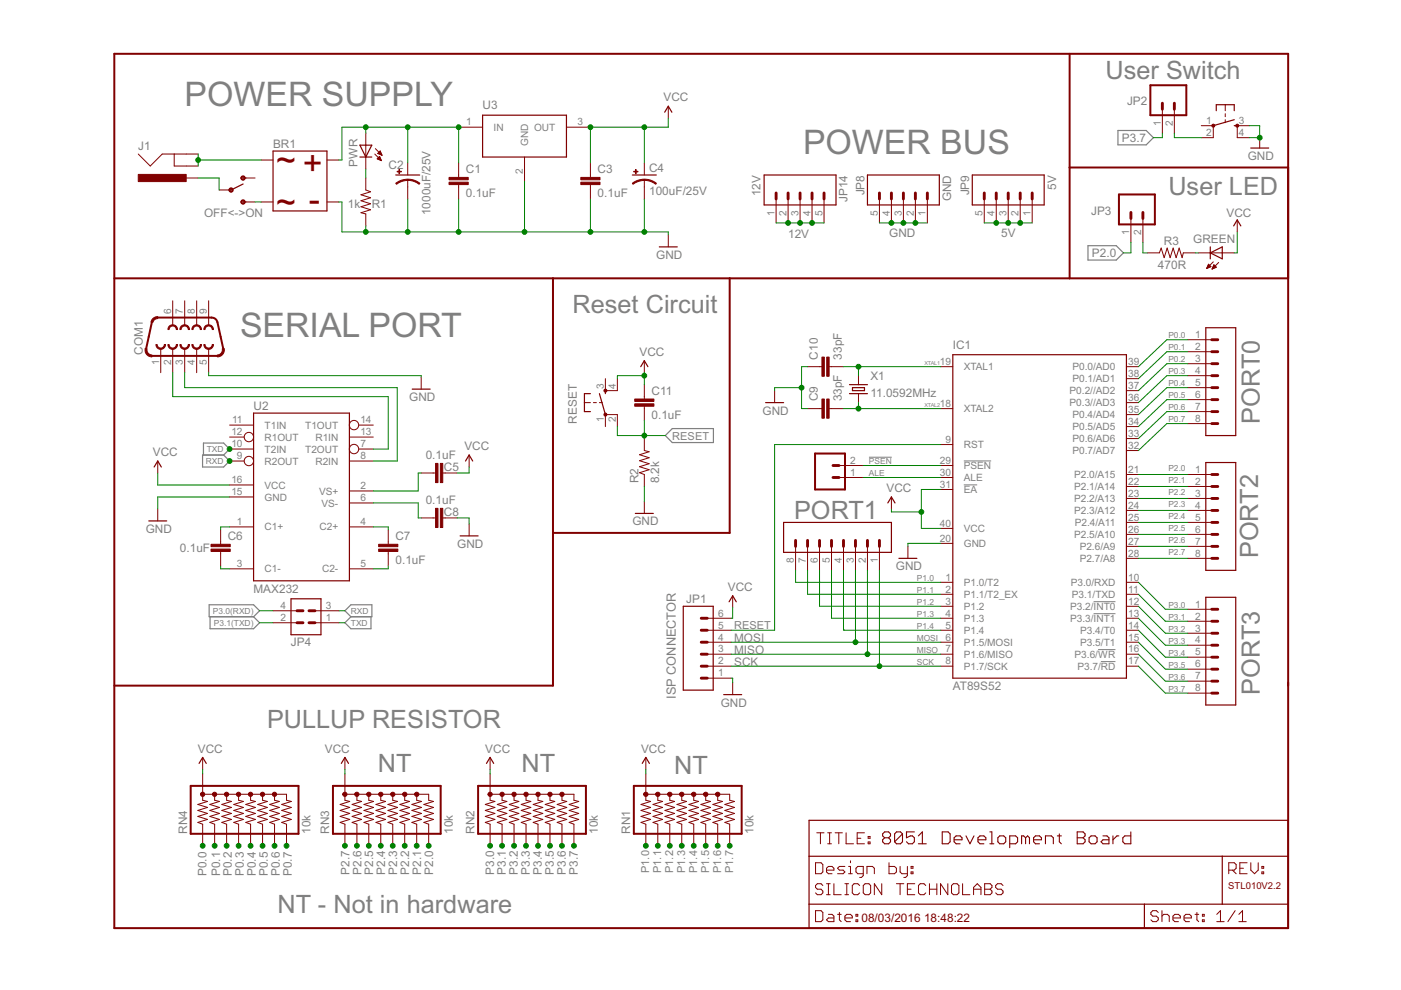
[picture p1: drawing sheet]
<svg xmlns="http://www.w3.org/2000/svg" width="297mm" height="210mm" viewBox="0 0 297 210" stroke-linecap="round" stroke-linejoin="round" font-family="sans-serif">
<path d="M184.2 96.9h4.9M204.3 97.7h5.8M204.3 102.8h2.9M231.9 130.1h4.6M231.9 127.6h4.6M232.8 137.7h3.7M233.4 140.3h3.1" fill="none" stroke="#808080" stroke-width=".21"/>
<path d="M237 27.7h6l1.5 1.5-1.5 1.5h-6zM230.7 52.1h6l1.5 1.5-1.5 1.5h-6zM42.9 96.5h4.5l1.3 1.2-1.3 1.3h-4.5zM43.1 96.5v-2.6h4.3l1.3 1.3-1.3 1.3M141.1 92.4l1.4-1.5h8.8v2.9h-8.8zM44.3 128.2h9.5l1.2 1.3-1.2 1.3h-9.5zM44.5 130.8v2.5h9.3l1.2-1.3-1.2-1.2M73.1 129.5l1.3-1.3h4.4v2.6h-4.4zM74.4 130.8l-1.3 1.2 1.3 1.3h4.3v-2.5" fill="none" stroke="#808080" stroke-width=".25"/>
<g fill="none" stroke="#800000" stroke-width=".42">
<path d="M24.2 11.4h248.9v185.4h-248.9zM226.8 11.4v47.6M243.9 18.1h7.6v6.3h-7.6zM226.8 35.5h46.3M24.2 59h248.9M117.2 59v86.4h-93M154.7 59v54h-37.5M237.2 41.2h7.7v6.4h-7.7zM32.2 68.3l-1.2 5.6M32.2 75.5h13.9M33.4 67.3h11.5l.5 .2 .5 .3 .2 .5 1.2 5.6M172.8 96.2h6.4v7.6h-6.4z"/>
<path d="M40.4 166.6h22.9v10.2h-22.9zM70.6 166.6h22.8v10.2h-22.8zM101.4 166.6h22.8v10.2h-22.8zM134.4 166.6h22.8v10.2h-22.8z"/>
</g>
<g fill="none" stroke="#800000" stroke-width=".21">
<path d="M29.3 32.7l2.6 2.5 2.5-2.5h7.6M36.9 32.7v2.5h5.1M39.5 37.7h2.5M51.5 37.7h2.6M55.4 33.9h2.5M69.3 33.9h2.6M77.6 28.2v7.6M77.6 37.7v2.6l1 .4-2.1 .6 2.1 .6-2.1 .7 2.1 .6-2.1 .6 2.1 .7-2.1 .6 1.1 .3v2.5M79.5 32.7l1.4 1.4M79.6 31.5l1.4 1.4M80 33.7l.5-.5 .4 .9zM80.1 33.6h.6"/>
<path d="M80.1 33.7h.6M80.1 32.5l.5-.5 .4 .9M80.1 32.5l.9 .4M80.1 32.5h.7M80.2 33.5h.4M80.2 32.4h.6M80.3 33.4h.3M80.3 32.6h.6M80.3 33.8h.5M80.4 32.3h.3M80.4 33.3h.1M80.5 32.2h.2"/>
<path d="M80.6 32h.1M80.6 32.8h.3M80.6 34h.2M80.9 32.9h.1M86.4 34.6v2.5M86.4 38.1v4.1M97.2 34.6v3M97.2 39.1v3.1M97.2 27h5.1M111.2 33.3v5.1M120.1 27h5.1M125.2 34.6v3"/>
<path d="M125.2 39.1v3.1M136.6 34.6v2.5M136.6 38.1v4.1M141.7 22.5v2.6M246.4 23.2v5M249 23.2v5M254.7 26.6h2.5v2.6h-2.5M259.8 22.2v1.3M259.8 24.1v.6M259.8 25.4v.6M264.9 26.6h-2.6v2.6h2.6M267.1 28.9v2.5"/>
<path d="M46.5 40.3h2.5M51.5 42.8h2.6M55.4 42.8h2.5M69.3 42.8h2.6M141.7 49.8v2.5M164.5 42.2v5.1M167.1 42.2v5.1M169.6 42.2v5.1M172.2 42.2v5.1M174.7 42.2v5.1M186.5 42.2v5.1M189 42.2v5.1"/>
<path d="M191.5 42.2v5.1M194.1 42.2v5.1M196.6 42.2v5.1M208.7 42.2v5.1M211.2 42.2v5.1M213.8 42.2v5.1M216.3 42.2v5.1M218.8 42.2v5.1M239.8 46.3v5.1M242.3 46.3v5.1M243.3 53.6h2.5l.4-1 .6 2 .7-2 .6 2 .6-2 .7 2 .6-2 .6 2 .3-1h2.5M254.1 53.6h7.6"/>
<path d="M255.9 56.9h.1M255.9 56.8h.3M256 56.6h.5M256 56.5h.7M256.1 56.4h.5M256.1 56.3h.4M256.2 56.2h.2M256.2 56l.5 .5M256.2 56l-.4 .9M256.2 56h.1M256.7 56.5l-.9 .4M257 57h.1"/>
<path d="M257.1 56.9h.3M257.1 56.8h.5M257.2 56.6h.7M257.2 56.5h.5M257.2 55.5l-1.4 1.4M257.3 56.4h.3M257.3 56.3h.2M257.4 56.2l.5 .5M257.4 56.2l-.4 .8M257.4 56.2h.1M257.9 56.7l-.9 .3M258.4 55.6l-1.4 1.4"/>
<path d="M262.3 46.6v2.6M34.1 73.9v5.1M36.6 63.8v5.1M36.6 73.9v5.1M39.2 63.8v5.1M39.2 73.9v5.1M41.7 63.8v5.1M41.7 73.9v5.1M44.2 63.8v5.1M44.2 73.9v5.1M89.3 80v2.5M136.6 76.5v2.5"/>
<path d="M171.2 77.7h3.1M175.8 77.7h3M182 79.7v1.9M199.5 77.7h2.5M238.8 77.7h2.6M251.8 72h5.1M251.8 74.6h5.1M251.8 77.1h5.1M251.8 79.7h5.1M33.4 97.7v2.6M48.7 90.1h5.1M48.7 92.7h3.1"/>
<path d="M48.7 95.2h5.1M48.7 97.7h3.1M74.1 92.7h5M74.1 97.7h5M76.1 90.1h3M76.1 95.2h3M99.5 96.5v2.5M123.9 85.4h1.3M125.8 85.4h.6M127.1 85.4h.6M128.4 80.3v2.5h2.5v-2.5M128.4 90.4v-2.5h2.5v2.5"/>
<path d="M136.6 81.6v3M136.6 86.1v3.1M136.6 93v2.5l1 .3-2 .6 2 .6-2 .7 2 .6-2 .7 2 .6-2 .6 1 .4v2.5M164.2 82.8v2.6M171.2 86.6h3.1M175.8 86.6h3M177.9 98.7h5.1M182 83.5v1.9M199.5 86.6h2.5M199.5 98.7h2.5M199.5 94.3h2.5M238.8 85.4h2.6"/>
<path d="M238.8 82.8h2.6M238.8 87.9h2.6M238.8 95.5h2.6M238.8 93h2.6M238.8 90.4h2.6M238.8 80.3h2.6M251.8 82.2h5.1M251.8 84.7h5.1M251.8 87.3h5.1M251.8 89.8h5.1M33.4 107.9v2.5M46.8 112.4v3"/>
<path d="M46.8 116.9v3.1M48.7 111.7h5.1M48.7 102.8h5.1M48.7 105.4h5.1M74.1 111.7h5M74.1 104.1h5M74.1 106.6h5M82.3 112.4v3M82.3 116.9v3.1M89.3 100.3h3.1M89.3 109.8h3.1M93.9 100.3h3"/>
<path d="M93.9 109.8h3M99.5 111.1v2.5M136.6 106.3v2.6M168.7 115.8v5.1M171.2 115.8v5.1M173.8 115.8v5.1M176.3 115.8v5.1M177.9 101.2h5.1M178.8 115.8v5.1M181.4 115.8v5.1M183.9 115.8v5.1M186.5 115.8v5.1"/>
<path d="M189 105.4v2.5M192.5 115.8v2.6M199.5 101.2h2.5M199.5 103.8h2.5M199.5 112h2.5M199.5 115.2h2.5M238.8 100.6h2.6M238.8 103.1h2.6M238.8 105.7h2.6M238.8 108.2h2.6M238.8 110.8h2.6M238.8 113.3h2.6"/>
<path d="M238.8 115.8h2.6M238.8 118.4h2.6M251.8 100.6h5.1M251.8 103.1h5.1M251.8 105.7h5.1M251.8 108.2h5.1M251.8 110.8h5.1M251.8 113.3h5.1M251.8 115.8h5.1M251.8 118.4h5.1M48.7 120.6h5.1M57.9 132h5.1"/>
<path d="M57.9 129.5h5.1M66.8 132h5.1M66.8 129.5h5.1M74.1 120.6h5M149.9 138.7h5.1M149.9 136.2h5.1M149.9 133.6h5.1M149.9 131.1h5.1M155.3 126.3v2.6M199.5 138.7h2.5M199.5 136.2h2.5M199.5 133.6h2.5"/>
<path d="M199.5 131.1h2.5M199.5 123.5h2.5M199.5 126h2.5M199.5 128.5h2.5M238.8 138.7h2.6M238.8 136.2h2.6M238.8 133.6h2.6M238.8 131.1h2.6M238.8 123.5h2.6M238.8 126h2.6M238.8 128.5h2.6M251.8 129.2h5.1"/>
<path d="M251.8 131.7h5.1M251.8 134.3h5.1M251.8 136.8h5.1M251.8 139.3h5.1M149.9 143.8h5.1M149.9 141.2h5.1M155.3 144.7v2.6M199.5 141.2h2.5M238.8 141.2h2.6M251.8 141.9h5.1M251.8 144.4h5.1M251.8 147h5.1"/>
<path d="M43 168.4h17.7v1.3l1.1 .2-2.1 .7 2.1 .6-2.1 .6 2.1 .7-2.1 .6 2.1 .6-2.1 .7 1 .4v4.5M43 164.1v5.6l1 .2-2 .7 2 .6-2 .6 2 .7-2 .6 2 .6-2 .7 1 .4v4.5M43 160.6v2.5M45.5 168.4v1.3l1 .2-2 .7 2 .6-2 .6 2 .7-2 .6 2 .6-2 .7 1 .4v4.5M48 168.4v1.3l1.1 .2-2.1 .7 2.1 .6-2.1 .6 2.1 .7-2.1 .6 2.1 .6-2.1 .7 1 .4v4.5M50.6 168.4v1.3l1 .2-2 .7 2 .6-2 .6 2 .7-2 .6 2 .6-2 .7 1 .4v4.5M53.1 168.4v1.3l1 .2-2 .7 2 .6-2 .6 2 .7-2 .6 2 .6-2 .7 1 .4v4.5M55.7 168.4v1.3l1 .2-2 .7 2 .6-2 .6 2 .7-2 .6 2 .6-2 .7 1 .4v4.5M58.2 168.4v1.3l1 .2-2 .7 2 .6-2 .6 2 .7-2 .6 2 .6-2 .7 1 .4v4.5M73.1 164.1v5.6l1 .2-2 .7 2 .6-2 .6 2 .7-2 .6 2 .6-2 .7 1 .4v4.5M73.1 168.4h17.8v1.3l1 .2-2 .7 2 .6-2 .6 2 .7-2 .6 2 .6-2 .7 1 .4v4.5M73.1 160.6v2.5"/>
<path d="M75.7 168.4v1.3l1 .2-2 .7 2 .6-2 .6 2 .7-2 .6 2 .6-2 .7 1 .4v4.5M78.2 168.4v1.3l1 .2-2 .7 2 .6-2 .6 2 .7-2 .6 2 .6-2 .7 1 .4v4.5M80.7 168.4v1.3l1 .2-2 .7 2 .6-2 .6 2 .7-2 .6 2 .6-2 .7 1 .4v4.5M83.3 168.4v1.3l1 .2-2 .7 2 .6-2 .6 2 .7-2 .6 2 .6-2 .7 1 .4v4.5M85.8 168.4v1.3l1 .2-2 .7 2 .6-2 .6 2 .7-2 .6 2 .6-2 .7 1 .4v4.5M88.3 168.4v1.3l1.1 .2-2.1 .7 2.1 .6-2.1 .6 2.1 .7-2.1 .6 2.1 .6-2.1 .7 1 .4v4.5M103.9 168.4h17.8v1.3l1 .2-2 .7 2 .6-2 .6 2 .7-2 .6 2 .6-2 .7 1 .4v4.5M103.9 164.1v5.6l1 .2-2 .7 2 .6-2 .6 2 .7-2 .6 2 .6-2 .7 1 .4v4.5M103.9 160.6v2.5M106.4 168.4v1.3l1.1 .2-2.1 .7 2.1 .6-2.1 .6 2.1 .7-2.1 .6 2.1 .6-2.1 .7 1 .4v4.5M109 168.4v1.3l1 .2-2 .7 2 .6-2 .6 2 .7-2 .6 2 .6-2 .7 1 .4v4.5M111.5 168.4v1.3l1 .2-2 .7 2 .6-2 .6 2 .7-2 .6 2 .6-2 .7 1 .4v4.5"/>
<path d="M114.1 168.4v1.3l1 .2-2 .7 2 .6-2 .6 2 .7-2 .6 2 .6-2 .7 1 .4v4.5M116.6 168.4v1.3l1 .2-2 .7 2 .6-2 .6 2 .7-2 .6 2 .6-2 .7 1 .4v4.5M119.1 168.4v1.3l1.1 .2-2.1 .7 2.1 .6-2.1 .6 2.1 .7-2.1 .6 2.1 .6-2.1 .7 1 .4v4.5M136.9 168.4h17.8v1.3l1 .2-2 .7 2 .6-2 .6 2 .7-2 .6 2 .6-2 .7 1 .4v4.5M136.9 164.1v5.6l1 .2-2 .7 2 .6-2 .6 2 .7-2 .6 2 .6-2 .7 1 .4v4.5M136.9 160.6v2.5M139.5 168.4v1.3l1 .2-2 .7 2 .6-2 .6 2 .7-2 .6 2 .6-2 .7 1 .4v4.5M142 168.4v1.3l1 .2-2 .7 2 .6-2 .6 2 .7-2 .6 2 .6-2 .7 1 .4v4.5M144.5 168.4v1.3l1.1 .2-2.1 .7 2.1 .6-2.1 .6 2.1 .7-2.1 .6 2.1 .6-2.1 .7 1 .4v4.5M147.1 168.4v1.3l1 .2-2 .7 2 .6-2 .6 2 .7-2 .6 2 .6-2 .7 1 .4v4.5M149.6 168.4v1.3l1 .2-2 .7 2 .6-2 .6 2 .7-2 .6 2 .6-2 .7 1 .4v4.5M152.2 168.4v1.3l1 .2-2 .7 2 .6-2 .6 2 .7-2 .6 2 .6-2 .7 1 .4v4.5"/>
<path d="M173.2 176.6h1.5M173.9 176.6v2.3M175.5 176.6h.8M175.5 178.9h.8M175.9 176.6v2.3M177.1 176.6h1.5M177.8 176.6v2.3M179.4 176.6v2.3h1.6M181.7 177.7h.8M183.3 176.6h-1.6v2.3h1.6M184.1 178.5h.4v.4h-.4zM184.1 177.4h.4v.3h-.4z"/>
<path d="M172.9 182.9h1.2l.4 .4v1.6l-.4 .4h-1.2zM172.9 193.1h1.2l.4 .4v1.5l-.4 .4h-1.2zM174.5 187.7l-.4-.3h-.8l-.4 .3v.5l.4 .3h.8l.4 .4v.4l-.4 .4h-.8l-.4-.4M175.2 184.5h1.6v-.4l-.4-.4h-.8l-.4 .4v.8l.4 .4h.8M175.2 187.4h.8M175.2 189.7h.8M175.6 193.9h.8l.4 .3v1.2h-1.2l-.4-.4 .4-.4h1.2M175.6 187.4v2.3M176.8 187.4v2.3h1.6M177.6 193.9h.8M178 193.5v1.5l.4 .4M179.1 194.6h1.6v-.4l-.4-.3h-.8l-.4 .3v.8l.4 .4h.8"/>
<path d="M179.1 183.7h-1.1l-.4 .4 .4 .4h.8l.3 .4-.3 .4h-1.2M179.1 187.4h.8M179.1 189.7h.8M179.5 187.4v2.3M179.9 185.3h.8M179.9 183.7h.4v1.6M180.3 182.5v.4M181.5 195h.4v.4h-.4zM181.5 193.9h.4v.3h-.4zM182.3 187.7l-.4-.3h-.8l-.4 .3v1.6l.4 .4h.8l.4-.4M183 185.3h-1.1l-.4-.4v-.8l.4-.4h1.1v2l-.4 .3h-.3M183 187.7l.4-.3h.8l.4 .3v1.6l-.4 .4h-.8l-.4-.4z"/>
<path d="M183.8 185.3v-1.6h1.2l.4 .4v1.2M186.9 187.4v2.3l-1.5-2.3v2.3M188.5 182.9v2.4h1.2l.4-.4v-.8l-.4-.4h-1.2M190.1 187.4h1.5M190.8 183.7v1.2l.4 .4h1.2M190.8 187.4v2.3M192.4 183.7v2l-.4 .3h-.4M192.4 188.5h.8M193.2 184.9h.4v.4h-.4zM193.2 183.7h.4v.4h-.4zM194 187.4h-1.6v2.3h1.6M196.3 187.7l-.4-.3h-.8l-.4 .3v1.6l.4 .4h.8l.4-.4"/>
<path d="M197.1 188.5h1.5M197.1 187.4v2.3M198.6 187.4v2.3M201 187.4v2.3l-1.6-2.3v2.3M201.7 187.7l.4-.3h.8l.4 .3v1.6l-.4 .4h-.8l-.4-.4zM204.1 187.4v2.3h1.5M206.4 188.5h1.6M206.4 189.7v-1.5l.8-.8 .8 .8v1.5M208.8 187.4h1.1l.4 .3v.5l-.4 .3 .4 .4v.4l-.4 .4h-1.1zM208.8 188.5h1.1M212.7 187.7l-.4-.3h-.8l-.4 .3v.5l.4 .3h.8l.4 .4v.4l-.4 .4h-.8l-.4-.4M245.6 193.5l-.4-.4h-.8l-.4 .4v.4l.4 .3h.8l.4 .4v.4l-.4 .4h-.8l-.4-.4"/>
<path d="M246.4 194.2l.3-.3h.8l.4 .3v1.2M246.4 193.1v2.3M248.7 194.6h1.6v-.4l-.4-.3h-.8l-.4 .3v.8l.4 .4h.8M251 194.6h1.6v-.4l-.4-.3h-.8l-.4 .3v.8l.4 .4h.8M253.4 193.9h.7M253.8 193.5v1.5l.3 .4M254.9 195h.4v.4h-.4zM254.9 193.9h.4v.3h-.4zM258 195.4h1.5M258 193.9l.8-.8v2.3M260.5 184.5h1.2l.4-.4v-.8l-.4-.4h-1.2v2.4M261.3 184.5l.8 .8"/>
<path d="M261.9 193.1l-1.6 2.3M262.7 195.4h1.5M262.7 193.9l.7-.8v2.3M262.9 184.1h.7M264.4 182.9h-1.5v2.4h1.5M265.2 182.9v1.6l.8 .8 .8-.8v-1.6M267.5 184.9h.4v.4h-.4zM267.5 183.7h.4v.4h-.4z"/>
<circle cx="52.8" cy="92.7" r=".99"/>
<circle cx="52.8" cy="97.7" r=".99"/>
<circle cx="75.1" cy="95.2" r=".99"/>
<circle cx="75.1" cy="90.1" r=".99"/>
</g>
<g fill="#800000" stroke="#800000" stroke-width=".21">
<path d="M29.3 37h10.2v1.5h-10.2z"/>
<path d="M84.2 36.3h.9v.1h-.9z"/>
<path d="M84.6 35.9h.1v.9h-.1z"/>
<path d="M95.2 38.6h4.1v.5h-4.1z"/>
<path d="M95.2 37.6h4.1v.5h-4.1z"/>
<path d="M123.1 38.6h4.1v.5h-4.1z"/>
<path d="M123.1 37.6h4.1v.5h-4.1z"/>
<path d="M134.4 36.3h.9v.1h-.9z"/>
<path d="M134.7 35.9h.2v.9h-.2z"/>
<path d="M93.4 98.3h.5v4h-.5z"/>
<path d="M92.4 98.3h.5v4h-.5z"/>
<path d="M44.7 116.4h4.1v.5h-4.1z"/>
<path d="M44.7 115.4h4.1v.5h-4.1z"/>
<path d="M80.3 116.4h4v.5h-4z"/>
<path d="M80.3 115.4h4v.5h-4z"/>
<path d="M93.4 107.8h.5v4h-.5z"/>
<path d="M92.4 107.8h.5v4h-.5z"/>
<path d="M175.3 84.6h.5v4.1h-.5z"/>
<path d="M174.3 84.6h.5v4.1h-.5z"/>
<path d="M175.3 75.7h.5v4.1h-.5z"/>
<path d="M174.3 75.7h.5v4.1h-.5z"/>
<path d="M134.6 85.6h4v.5h-4z"/>
<path d="M134.6 84.6h4v.5h-4z"/>
</g>
<g fill="none" stroke="#800000" stroke-width=".25">
<path d="M51.5 39l-2.5 1.3M57.9 32h11.4v12.7h-11.4zM76.3 33.3h2.5M76.3 30.8h2.5l-1.2 2.5zM83.9 37.1h5.1M102.3 24.4h17.8v8.9h-17.8zM134.1 37.1h5M140.9 23.8l.8-1.3 .8 1.3M162 37.1h15.2v6.4h-15.2zM183.9 37.1h15.3v6.4h-15.3zM206.1 37.1h15.3v6.4h-15.3zM257.9 23.5v-1.3h3.8v1.3"/>
<path d="M261.7 26.6h.6M261.7 25.4l-4.5 1.2M265.2 31.4h3.8M139.8 52.3h3.8M256.6 53.6l2.5-1.3v2.6zM256.6 52.3v2.6M261.6 47.9l.7-1.3 .8 1.3M135.8 77.7l.8-1.2 .8 1.2M202 75.2h36.8v68.6h-36.8zM255.7 69.5h6.3v22.9h-6.3zM32.7 99l.7-1.3 .8 1.3M53.8 87.6h20.3v35.5h-20.3z"/>
<path d="M87.4 82.5h3.8M98.7 97.7l.8-1.2 .7 1.2M125.2 83.5h-1.3v3.8h1.3M127.1 83.5l1.3 4.4M128.4 82.8v.7M162.3 85.4h3.8M180.1 81.6h3.8M180.1 83.5h3.8M180.7 82.2h2.6v.6h-2.6zM255.7 98.1h6.3v22.8h-6.3zM31.5 110.4h3.8M97.6 113.6h3.8"/>
<path d="M134.7 108.9h3.8M166.1 110.8h22.9v6.3h-22.9zM188.2 106.6l.8-1.2 .8 1.2M190.6 118.4h3.8M61.7 127h6.4v7.6h-6.4zM144.9 128.5h6.3v17.8h-6.3zM154.6 127.6l.7-1.3 .8 1.3M255.7 126.6h6.3v22.9h-6.3zM153.4 147.3h3.8M42.2 161.9l.8-1.3 .7 1.3M72.4 161.9l.7-1.3 .8 1.3M103.1 161.9l.8-1.3 .8 1.3"/>
<path d="M136.2 161.9l.7-1.3 .8 1.3M171.5 173.9h101.6v22.9h-101.6zM171.5 181.5h101.6M171.5 191.7h101.6M242.6 191.7v5.1M259.1 181.5v10.2"/>
</g>
<g fill="#800000" stroke="#800000" stroke-width=".21">
<path d="M86.4 38l1.4 .2 1.2 .7-.1 .2-1.4-.7-1.1-.2z" fill-rule="evenodd"/>
<path d="M83.9 38.9l1.2-.7 1.3-.2v.2l-1.5 .4-.8 .5z" fill-rule="evenodd"/>
<path d="M136.6 38l1.4 .2 1.2 .7-.2 .2-1.4-.7-1-.2z" fill-rule="evenodd"/>
<path d="M134.1 38.9l1.2-.7 1.3-.2v.2l-1 .2-1.4 .7z" fill-rule="evenodd"/>
<path d="M51.2 37.4a.46 .46 0 0 1 .7 .1 .46 .46 0 0 1-.3 .7 .46 .46 0 0 1-.5-.5h.2a.26 .26 0 0 1 .3-.2 .26 .26 0 0 1 .1 .4 .26 .26 0 0 1-.4 0l-.2-.2z" fill-rule="evenodd"/>
<path d="M51.2 42.5a.46 .46 0 0 1 .7 .1 .46 .46 0 0 1-.3 .7 .46 .46 0 0 1-.5-.5h.2a.26 .26 0 0 1 .3-.2 .26 .26 0 0 1 .1 .4 .26 .26 0 0 1-.4-.1l-.2-.1z" fill-rule="evenodd"/>
<path d="M48.7 39.9a.46 .46 0 0 1 .7 .2 .46 .46 0 0 1-.3 .6 .46 .46 0 0 1-.6-.4h.2a.26 .26 0 0 1 .4-.2 .26 .26 0 0 1 .1 .4 .26 .26 0 0 1-.4-.1l-.3-.1z" fill-rule="evenodd"/>
<path d="M35.6 73h.3a.76 .76 0 0 0 .7 .8 .76 .76 0 0 0 .8-.8h.2a1.02 1.02 0 0 1-1 1.1 1.02 1.02 0 0 1-1-1.1z" fill-rule="evenodd"/>
<path d="M35.8 69.2a1.03 1.03 0 0 1 1.2-.3 1.03 1.03 0 0 1 .6 1h-.2a.76 .76 0 0 0-.8-.8 .76 .76 0 0 0-.7 .8h-.3z" fill-rule="evenodd"/>
<path d="M33.1 73h.2a.76 .76 0 0 0 .8 .8 .76 .76 0 0 0 .7-.8h.3a1.02 1.02 0 0 1-1 1.1 1.02 1.02 0 0 1-1-1.1z" fill-rule="evenodd"/>
<path d="M40.9 69.2a1.03 1.03 0 0 1 1.1-.3 1.03 1.03 0 0 1 .7 1h-.2a.76 .76 0 0 0-.8-.8 .76 .76 0 0 0-.8 .8h-.2z" fill-rule="evenodd"/>
<path d="M38.1 73h.3a.76 .76 0 0 0 .8 .8 .76 .76 0 0 0 .7-.8h.3a1.02 1.02 0 0 1-1 1.1 1.02 1.02 0 0 1-1.1-1.1z" fill-rule="evenodd"/>
<path d="M38.4 69.2a1.03 1.03 0 0 1 1.1-.3 1.03 1.03 0 0 1 .7 1h-.3a.76 .76 0 0 0-.7-.8 .76 .76 0 0 0-.8 .8h-.3z" fill-rule="evenodd"/>
<path d="M40.7 73h.2a.76 .76 0 0 0 .8 .8 .76 .76 0 0 0 .8-.8h.2a1.02 1.02 0 0 1-1 1.1 1.02 1.02 0 0 1-1-1.1z" fill-rule="evenodd"/>
<path d="M43.5 69.2a1.03 1.03 0 0 1 1.1-.3 1.03 1.03 0 0 1 .7 1h-.3a.76 .76 0 0 0-.8-.8 .76 .76 0 0 0-.7 .8h-.3z" fill-rule="evenodd"/>
<path d="M43.2 73h.3a.76 .76 0 0 0 .7 .8 .76 .76 0 0 0 .8-.8h.3a1.02 1.02 0 0 1-1.1 1.1 1.02 1.02 0 0 1-1-1.1z" fill-rule="evenodd"/>
<path d="M30.8 73.9l.4 .1 .1 .7 .4 .4 .5 .2v.4a1.47 1.47 0 0 1-1.4-1.8z" fill-rule="evenodd"/>
<path d="M32.4 67.6l.9-.5h.1v.4a1.05 1.05 0 0 0-1 .9l-.4-.1z" fill-rule="evenodd"/>
<path d="M47.1 74l.4-.1a1.46 1.46 0 0 1-1.4 1.8v-.4l.5-.2 .4-.4z" fill-rule="evenodd"/>
<path d="M72.7 168.2a.46 .46 0 0 1 .8-.1 .46 .46 0 0 1-.2 .8 .46 .46 0 0 1-.6-.5h.5h-.5z" fill-rule="evenodd"/>
<path d="M75.3 168.2a.46 .46 0 0 1 .7-.1 .46 .46 0 0 1-.2 .8 .46 .46 0 0 1-.6-.5h.5h-.5z" fill-rule="evenodd"/>
<path d="M77.8 168.2a.46 .46 0 0 1 .8-.1 .46 .46 0 0 1-.3 .8 .46 .46 0 0 1-.6-.5h.6h-.6z" fill-rule="evenodd"/>
<path d="M80.3 168.2a.46 .46 0 0 1 .8-.1 .46 .46 0 0 1-.2 .8 .46 .46 0 0 1-.6-.5h.5h-.5z" fill-rule="evenodd"/>
<path d="M82.9 168.2a.46 .46 0 0 1 .7-.1 .46 .46 0 0 1-.2 .8 .46 .46 0 0 1-.6-.5h.5h-.5z" fill-rule="evenodd"/>
<path d="M85.4 168.2a.46 .46 0 0 1 .8-.1 .46 .46 0 0 1-.2 .8 .46 .46 0 0 1-.6-.5h.5h-.5z" fill-rule="evenodd"/>
<path d="M88 168.2a.46 .46 0 0 1 .7-.1 .46 .46 0 0 1-.2 .8 .46 .46 0 0 1-.6-.5h.5h-.5z" fill-rule="evenodd"/>
<path d="M42.6 168.2a.46 .46 0 0 1 .7-.1 .46 .46 0 0 1-.2 .8 .46 .46 0 0 1-.6-.5h.5h-.5z" fill-rule="evenodd"/>
<path d="M45.1 168.2a.46 .46 0 0 1 .8-.1 .46 .46 0 0 1-.3 .8 .46 .46 0 0 1-.6-.5h.6h-.6z" fill-rule="evenodd"/>
<path d="M47.6 168.2a.46 .46 0 0 1 .8-.1 .46 .46 0 0 1-.2 .8 .46 .46 0 0 1-.6-.5h.5h-.5z" fill-rule="evenodd"/>
<path d="M50.2 168.2a.46 .46 0 0 1 .7-.1 .46 .46 0 0 1-.2 .8 .46 .46 0 0 1-.6-.5h.5h-.5z" fill-rule="evenodd"/>
<path d="M52.7 168.2a.46 .46 0 0 1 .8-.1 .46 .46 0 0 1-.2 .8 .46 .46 0 0 1-.6-.5h.5h-.5z" fill-rule="evenodd"/>
<path d="M55.3 168.2a.46 .46 0 0 1 .7-.1 .46 .46 0 0 1-.2 .8 .46 .46 0 0 1-.6-.5h.5h-.5z" fill-rule="evenodd"/>
<path d="M57.8 168.2a.46 .46 0 0 1 .8-.1 .46 .46 0 0 1-.3 .8 .46 .46 0 0 1-.6-.5h.6h-.6z" fill-rule="evenodd"/>
<path d="M103.5 168.2a.46 .46 0 0 1 .8-.1 .46 .46 0 0 1-.2 .8 .46 .46 0 0 1-.6-.5h.5h-.5z" fill-rule="evenodd"/>
<path d="M106.1 168.2a.46 .46 0 0 1 .7-.1 .46 .46 0 0 1-.2 .8 .46 .46 0 0 1-.6-.5h.5h-.5z" fill-rule="evenodd"/>
<path d="M108.8 168a.45 .45 0 0 1 .6 .2 .45 .45 0 0 1-.3 .7 .45 .45 0 0 1-.6-.5h.5h-.5z" fill-rule="evenodd"/>
<path d="M111.3 168a.45 .45 0 0 1 .7 .2 .45 .45 0 0 1-.4 .7 .45 .45 0 0 1-.5-.5h.5h-.5z" fill-rule="evenodd"/>
<path d="M113.8 168a.45 .45 0 0 1 .7 .2 .45 .45 0 0 1-.3 .7 .45 .45 0 0 1-.6-.5h.5h-.5z" fill-rule="evenodd"/>
<path d="M116.4 168a.45 .45 0 0 1 .6 .2 .45 .45 0 0 1-.3 .7 .45 .45 0 0 1-.5-.5h.4h-.4z" fill-rule="evenodd"/>
<path d="M118.9 168a.45 .45 0 0 1 .7 .2 .45 .45 0 0 1-.4 .7 .45 .45 0 0 1-.5-.5h.5h-.5z" fill-rule="evenodd"/>
<path d="M136.5 168.2a.46 .46 0 0 1 .8-.1 .46 .46 0 0 1-.2 .7 .46 .46 0 0 1-.6-.4h.5h-.5z" fill-rule="evenodd"/>
<path d="M139.1 168.2a.47 .47 0 0 1 .7-.1 .47 .47 0 0 1-.2 .8 .47 .47 0 0 1-.6-.5h.5h-.5z" fill-rule="evenodd"/>
<path d="M141.6 168.2a.47 .47 0 0 1 .8-.1 .47 .47 0 0 1-.2 .8 .47 .47 0 0 1-.7-.5h.5h-.5z" fill-rule="evenodd"/>
<path d="M144.1 168.2a.47 .47 0 0 1 .8-.1 .47 .47 0 0 1-.2 .8 .47 .47 0 0 1-.6-.5h.5h-.5z" fill-rule="evenodd"/>
<path d="M146.7 168.2a.47 .47 0 0 1 .8-.1 .47 .47 0 0 1-.3 .8 .47 .47 0 0 1-.6-.5h.5h-.5z" fill-rule="evenodd"/>
<path d="M149.2 168.2a.47 .47 0 0 1 .8-.1 .47 .47 0 0 1-.2 .8 .47 .47 0 0 1-.6-.5h.5h-.5z" fill-rule="evenodd"/>
<path d="M151.8 168.2a.47 .47 0 0 1 .7-.1 .47 .47 0 0 1-.2 .8 .47 .47 0 0 1-.6-.5h.5h-.5z" fill-rule="evenodd"/>
<circle cx="128.4" cy="87.9" r=".33"/>
<circle cx="128.4" cy="82.8" r=".33"/>
<circle cx="257.2" cy="26.6" r=".33"/>
<circle cx="262.3" cy="26.6" r=".33"/>
</g>
<g fill="none" stroke="#800000" stroke-width=".61">
<path d="M246.4 21.9v1.3M249 21.9v1.3M164.5 40.9v1.3M167.1 40.9v1.3M169.6 40.9v1.3M172.2 40.9v1.3M174.7 40.9v1.3M186.5 40.9v1.3M189 40.9v1.3M191.5 40.9v1.3M194.1 40.9v1.3M196.6 40.9v1.3"/>
<path d="M208.7 40.9v1.3M211.2 40.9v1.3M213.8 40.9v1.3M216.3 40.9v1.3M218.8 40.9v1.3M239.8 45v1.3M242.3 45v1.3M256.9 79.7h1.3M256.9 77.1h1.3M256.9 74.6h1.3M256.9 72h1.3M176.6 98.7h1.3"/>
<path d="M256.9 84.7h1.3M256.9 82.2h1.3M256.9 87.3h1.3M256.9 89.8h1.3M168.7 114.6v1.2M171.2 114.6v1.2M173.8 114.6v1.2M176.3 114.6v1.2M176.6 101.2h1.3M178.8 114.6v1.2M181.4 114.6v1.2M183.9 114.6v1.2"/>
<path d="M186.5 114.6v1.2M256.9 113.3h1.3M256.9 110.8h1.3M256.9 108.2h1.3M256.9 105.7h1.3M256.9 103.1h1.3M256.9 100.6h1.3M256.9 115.8h1.3M256.9 118.4h1.3M63 132h1.2M63 129.5h1.2M65.5 132h1.3"/>
<path d="M65.5 129.5h1.3M148.7 131.1h1.2M148.7 133.6h1.2M148.7 136.2h1.2M148.7 138.7h1.2M256.9 139.3h1.3M256.9 136.8h1.3M256.9 134.3h1.3M256.9 131.7h1.3M256.9 129.2h1.3M148.7 141.2h1.2M148.7 143.8h1.2"/>
<path d="M256.9 141.9h1.3M256.9 144.4h1.3M256.9 147h1.3"/>
</g>
<g fill="none" stroke="#800000" stroke-width=".23">
<path d="M187.6 177.6l-.5-.4v-.4l.5-.4h.8l.4 .4v.4l-.4 .4M187.6 177.6l-.5 .5v.4l.5 .4h.8l.4-.4v-.4l-.4-.5M187.6 177.6h.8M191.3 176.8l-.4-.4h-.8l-.4 .4v1.7M191.3 176.8v1.7l-.4 .4h-.8l-.4-.4M191.3 176.8l-1.6 1.7M193.9 176.4h-1.7v1.2l.8-.4h.4l.5 .4v.9l-.5 .4h-.8l-.4-.4M194.7 178.9h1.7M194.7 177.2l.9-.8v2.5M199.8 176.4h1.2l.4 .4v1.7l-.4 .4h-1.2zM202.3 178.1h1.7v-.5l-.4-.4h-.9l-.4 .4v.9l.4 .4h.9M204.8 177.2l.9 1.7 .8-1.7"/>
<path d="M207.3 178.1h1.7v-.5l-.4-.4h-.8l-.5 .4v.9l.5 .4h.8M209.9 176.4h.4v2.5M209.9 178.9h.8M211.6 177.6l.4-.4h.8l.4 .4v.9l-.4 .4h-.8l-.4-.4zM214.1 178.9h1.2l.5-.4v-.9l-.5-.4h-1.2v2.5M217.4 177.6l-.4-.4h-.4v1.7M217.4 177.6v1.3M217.4 177.6l.5-.4 .4 .4v1.3M219.1 178.1h1.7v-.5l-.4-.4h-.9l-.4 .4v.9l.4 .4h.9M221.7 178.9v-1.7h1.2l.4 .4v1.3M224.2 177.2h.8M224.6 176.8v1.7l.4 .4"/>
<path d="M228.4 176.4h1.2l.5 .4v.4l-.5 .4 .5 .5v.4l-.5 .4h-1.2zM228.4 177.6h1.2M230.9 177.6l.4-.4h.9l.4 .4v.9l-.4 .4h-.9l-.4-.4zM233.8 177.2h.9l.4 .4v1.3h-1.3l-.4-.4 .4-.4h1.3M236 177.2v1.7M237.2 177.2h-.4l-.8 .9M239.8 176.4v2.5h-1.3l-.4-.4v-.9l.4-.4h1.3"/>
</g>
<g fill="none" stroke="#008000" stroke-width=".21">
<path d="M42 33.9h13.4M42 32.7v2.5M42 37.7h4.5v2.6M71.9 33.9h.6v-6.9h24.7v7.6M77.6 27v1.2M77.6 35.8v1.9M86.4 27v7.6M111.2 38.4v10.8M136.6 27v7.6M141.7 25.1v1.9h-16.5v7.6M246.4 28.2v1h-1.9M249 28.2v1h5.7"/>
<path d="M264.9 26.6h2.2v2.6h-2.2M54.1 42.8h1.3M71.9 42.8h.6v6.4h69.2v.6M77.6 47.9v1.3M86.4 42.2v7M97.2 42.2v7M125.2 42.2v7M136.6 42.2v7M164.5 47.3h10.2M186.5 47.3h10.1M208.7 47.3h10.1M239.8 51.4v2.2h-1.6"/>
<path d="M242.3 51.4v2.2h1M253.4 53.6h.7M262.3 49.2v4.4h-.6M36.6 79v5.1h45.7v11.1h-3.2M39.2 79v3.2h45v15.5h-5.1M44.2 79v.7h45.1v.3M136.6 79v2.6M136.6 79.7h-5.7v.6M171.2 77.7h-1.3v8.9h1.3M178.8 77.7h20.7M182 77.7v2M251.8 79.7h-4.4l-6 5.7"/>
<path d="M251.8 72h-4.4l-6 5.7M251.8 74.6h-4.4l-6 5.7M251.8 77.1h-4.4l-6 5.7M99.5 99v1.3h-2.6M130.9 90.4v2h10.2M136.6 89.2v3.8M169.9 82.2h-5.7v.6M178.8 86.6h20.7M182 85.4v1.2M183 98.7h16.5M199.5 94.3h-35.3v39.3h-9.2M251.8 82.2h-4.4l-6 5.7"/>
<path d="M251.8 84.7h-4.4l-6 5.7M251.8 87.3h-4.4l-6 5.7M251.8 89.8h-4.4l-6 5.7M33.4 100.3v2.5h15.3M46.8 120v.6h1.9M48.7 105.4h-15.3v2.5M48.7 111.7h-1.9v.7M79.1 106.6h9.6v3.2h.6M79.1 111.7h3.2v.7M82.3 120v.6h-3.2M89.3 100.3h-.6v3.8h-9.6M96.9 109.8h2.6v1.3"/>
<path d="M136.6 103.1v3.2M183 101.2h16.5M189 107.9v.6h6.3M199.5 115.2h-7v.6M199.5 103.8h-4.2v8.2h4.2M241.4 100.6h10.4M241.4 103.1h10.4M241.4 105.7h10.4M241.4 108.2h10.4M241.4 110.8h10.4M241.4 115.8h10.4M241.4 118.4h10.4"/>
<path d="M241.4 113.3h10.4M55 129.5h2.9M55 132h2.9M71.9 129.5h1.2M71.9 132h1.2M155 136.2h44.5M155 138.7h44.5M155.3 128.9v2.2h-.3M168.7 120.9v2.6h30.8M171.2 120.9v5.1h28.3M173.8 120.9v7.6h25.7M176.3 120.9v10.2h23.2"/>
<path d="M178.8 133.4l.3 .2h20.4M178.8 120.9v12.7M181.4 120.9v15.3M183.9 120.9v17.8M186.5 120.9v20.3M241.4 123.5l5.7 5.7h4.7M241.4 126l5.7 5.7h4.7M241.4 128.5l5.7 5.8h4.7M241.4 131.1l5.7 5.7h4.7M241.4 133.6l5.7 5.7h4.7M241.4 136.2l5.7 5.7h4.7M241.4 138.7l5.7 5.7h4.7"/>
<path d="M155 143.8h.3v.9M155 141.2h44.5M241.4 141.2l5.7 5.8h4.7M43 163.1v1M73.1 163.1v1M103.9 163.1v1M136.9 163.1v1"/>
</g>
<g fill="#008000" stroke="#008000" stroke-width=".21">
<circle cx="97.2" cy="27" r=".51"/>
<circle cx="86.4" cy="27" r=".51"/>
<circle cx="77.6" cy="27" r=".51"/>
<circle cx="167.1" cy="47.3" r=".51"/>
<circle cx="169.6" cy="47.3" r=".51"/>
<circle cx="172.2" cy="47.3" r=".51"/>
<circle cx="86.4" cy="49.2" r=".51"/>
<circle cx="97.2" cy="49.2" r=".51"/>
<circle cx="111.2" cy="49.2" r=".51"/>
<circle cx="125.2" cy="49.2" r=".51"/>
<circle cx="136.6" cy="49.2" r=".51"/>
<circle cx="77.6" cy="49.2" r=".51"/>
<circle cx="169.9" cy="82.2" r=".51"/>
<circle cx="194.1" cy="47.3" r=".51"/>
<circle cx="191.5" cy="47.3" r=".51"/>
<circle cx="189" cy="47.3" r=".51"/>
<circle cx="267.1" cy="29.2" r=".51"/>
<circle cx="125.2" cy="27" r=".51"/>
<circle cx="136.6" cy="27" r=".51"/>
<circle cx="136.6" cy="79.7" r=".51"/>
<circle cx="195.3" cy="108.5" r=".51"/>
<circle cx="48.7" cy="97.7" r=".51"/>
<circle cx="48.7" cy="95.2" r=".51"/>
<circle cx="182" cy="77.7" r=".51"/>
<circle cx="182" cy="86.6" r=".51"/>
<circle cx="136.9" cy="179.3" r=".51"/>
<circle cx="139.5" cy="179.3" r=".51"/>
<circle cx="142" cy="179.3" r=".51"/>
<circle cx="186.5" cy="141.2" r=".51"/>
<circle cx="181.4" cy="136.2" r=".51"/>
<circle cx="183.9" cy="138.7" r=".51"/>
<circle cx="136.6" cy="92.4" r=".51"/>
<circle cx="42" cy="33.9" r=".51"/>
<circle cx="144.5" cy="179.3" r=".51"/>
<circle cx="147.1" cy="179.3" r=".51"/>
<circle cx="43" cy="179.3" r=".51"/>
<circle cx="45.5" cy="179.3" r=".51"/>
<circle cx="48" cy="179.3" r=".51"/>
<circle cx="50.6" cy="179.3" r=".51"/>
<circle cx="53.1" cy="179.3" r=".51"/>
<circle cx="55.7" cy="179.3" r=".51"/>
<circle cx="58.2" cy="179.3" r=".51"/>
<circle cx="60.7" cy="179.3" r=".51"/>
<circle cx="90.9" cy="179.3" r=".51"/>
<circle cx="88.3" cy="179.3" r=".51"/>
<circle cx="85.8" cy="179.3" r=".51"/>
<circle cx="83.3" cy="179.3" r=".51"/>
<circle cx="80.7" cy="179.3" r=".51"/>
<circle cx="75.7" cy="179.3" r=".51"/>
<circle cx="73.1" cy="179.3" r=".51"/>
<circle cx="78.2" cy="179.3" r=".51"/>
<circle cx="103.9" cy="179.3" r=".51"/>
<circle cx="106.4" cy="179.3" r=".51"/>
<circle cx="109" cy="179.3" r=".51"/>
<circle cx="111.5" cy="179.3" r=".51"/>
<circle cx="114.1" cy="179.3" r=".51"/>
<circle cx="116.6" cy="179.3" r=".51"/>
<circle cx="119.1" cy="179.3" r=".51"/>
<circle cx="121.7" cy="179.3" r=".51"/>
<circle cx="154.7" cy="179.3" r=".51"/>
<circle cx="152.2" cy="179.3" r=".51"/>
<circle cx="149.6" cy="179.3" r=".51"/>
<circle cx="216.3" cy="47.3" r=".51"/>
<circle cx="213.8" cy="47.3" r=".51"/>
<circle cx="211.2" cy="47.3" r=".51"/>
</g>
<g font-size="8" fill="#808080">
<text x="39.2" y="22.5">POWER SUPPLY</text>
<text x="170.3" y="32.7">POWER BUS</text>
<text x="50.9" y="71.4">SERIAL PORT</text>
</g>
<g font-size="8" fill="#800000">
<text x="58.5" y="36.5">~ +</text>
<text x="58.5" y="45.4">~ -</text>
</g>
<g font-size="6" fill="#808080">
<text x="234.4" y="16.8">User Switch</text>
<text x="247.7" y="41.2">User LED</text>
<text x="121.4" y="66.3">Reset Circuit</text>
<text x="267.1" y="89.8" transform="rotate(-90 267.1 89.8)">PORT0</text>
<text x="168.4" y="110.1">PORT1</text>
<text x="266.8" y="118.4" transform="rotate(-90 266.8 118.4)">PORT2</text>
<text x="267.1" y="147.3" transform="rotate(-90 267.1 147.3)">PORT3</text>
<text x="56.6" y="154.3">PULLUP RESISTOR</text>
<text x="80.1" y="163.8">NT</text>
<text x="110.6" y="163.8">NT</text>
<text x="143" y="164.1">NT</text>
<text x="58.8" y="193.6">NT - Not in hardware</text>
</g>
<text font-size="3" fill="#808080" x="143.3" y="148.1" transform="rotate(-90 143.3 148.1)">ISP CONNECTOR</text>
<g font-size="2.8" fill="#808080">
<text x="102.3" y="23.1">U3</text>
<text x="140.7" y="21.5">VCC</text>
<text x="239" y="22.2">JP2</text>
<text x="29.3" y="31.9">J1</text>
<text x="57.9" y="31.4">BR1</text>
<text x="75.8" y="35.3" transform="rotate(-90 75.8 35.3)">PWR</text>
<text x="82.4" y="35.8">C2</text>
<text x="237.9" y="30.1">P3.7</text>
<text x="264.5" y="33.9">GND</text>
<text x="98.8" y="41.8">0.1uF</text>
<text x="98.8" y="36.7">C1</text>
<text x="126.7" y="41.8">0.1uF</text>
<text x="126.7" y="36.7">C3</text>
<text x="137.6" y="41.3">100uF/25V</text>
<text x="137.6" y="36.5">C4</text>
<text x="161.2" y="41.6" transform="rotate(-90 161.2 41.6)">12V</text>
<text x="183.3" y="41.4" transform="rotate(-90 183.3 41.4)">JP8</text>
<text x="205.5" y="41.4" transform="rotate(-90 205.5 41.4)">JP9</text>
<text x="223.9" y="40.2" transform="rotate(-90 223.9 40.2)">5V</text>
<text x="43.3" y="46">OFF&lt;-&gt;ON</text>
<text x="73.8" y="44.1">1k</text>
<text x="78.8" y="44.1">R1</text>
<text x="91.3" y="45.6" transform="rotate(-90 91.3 45.6)">1000uF/25V</text>
<text x="179.7" y="42.8" transform="rotate(-90 179.7 42.8)">JP14</text>
<text x="201.7" y="42.7" transform="rotate(-90 201.7 42.7)">GND</text>
<text x="231.3" y="45.6">JP3</text>
<text x="260" y="45.9">VCC</text>
<text x="167.1" y="50.4">12V</text>
<text x="188.5" y="50.3">GND</text>
<text x="212.3" y="50.3">5V</text>
<text x="246.8" y="52">R3</text>
<text x="253" y="51.6">GREEN</text>
<text x="139.2" y="54.9">GND</text>
<text x="231.5" y="54.5">P2.0</text>
<text x="245.5" y="57.1">470R</text>
<text x="30.3" y="75.2" transform="rotate(-90 30.3 75.2)">COM1</text>
<text x="135.6" y="75.5">VCC</text>
<text x="173.4" y="76.2" transform="rotate(-90 173.4 76.2)">C10</text>
<text x="178.5" y="76.2" transform="rotate(-90 178.5 76.2)">33pF</text>
<text x="202" y="73.9">IC1</text>
<text x="138.1" y="83.7">C11</text>
<text x="184.5" y="80.6">X1</text>
<text x="53.8" y="87">U2</text>
<text x="86.8" y="85">GND</text>
<text x="122.3" y="89.8" transform="rotate(-90 122.3 89.8)">RESET</text>
<text x="138.1" y="88.8">0.1uF</text>
<text x="161.7" y="87.9">GND</text>
<text x="173.4" y="85.1" transform="rotate(-90 173.4 85.1)">C9</text>
<text x="178.5" y="85.1" transform="rotate(-90 178.5 85.1)">33pF</text>
<text x="184.5" y="84.1">11.0592MHz</text>
<text x="98.5" y="95.5">VCC</text>
<text x="32.4" y="96.7">VCC</text>
<text x="90.3" y="97.4">0.1uF</text>
<text x="94.1" y="99.9">C5</text>
<text x="90.3" y="106.9">0.1uF</text>
<text x="135.3" y="102.5" transform="rotate(-90 135.3 102.5)">R2</text>
<text x="139.8" y="102.5" transform="rotate(-90 139.8 102.5)">8.2k</text>
<text x="188" y="104.3">VCC</text>
<text x="30.9" y="113">GND</text>
<text x="94.1" y="109.4">C8</text>
<text x="134.1" y="111.4">GND</text>
<text x="38.1" y="117">0.1uF</text>
<text x="48.3" y="114.5">C6</text>
<text x="83.9" y="119.6">0.1uF</text>
<text x="83.9" y="114.5">C7</text>
<text x="96.9" y="116.2">GND</text>
<text x="53.8" y="125.7">MAX232</text>
<text x="154.3" y="125.3">VCC</text>
<text x="189.9" y="120.9">GND</text>
<text x="145.5" y="127.9">JP1</text>
<text x="61.7" y="137">JP4</text>
<text x="155.7" y="136.2">MOSI</text>
<text x="155.7" y="141.2">SCK</text>
<text x="155.7" y="138.7">MISO</text>
<text x="152.8" y="149.8">GND</text>
<text x="202" y="146.3">AT89S52</text>
<text x="41.9" y="159.6">VCC</text>
<text x="68.9" y="159.6">VCC</text>
<text x="102.9" y="159.6">VCC</text>
<text x="135.9" y="159.6">VCC</text>
<text x="39.7" y="176.8" transform="rotate(-90 39.7 176.8)">RN4</text>
<text x="65.8" y="176.8" transform="rotate(-90 65.8 176.8)">10k</text>
<text x="69.8" y="176.8" transform="rotate(-90 69.8 176.8)">RN3</text>
<text x="96" y="176.8" transform="rotate(-90 96 176.8)">10k</text>
<text x="100.6" y="176.8" transform="rotate(-90 100.6 176.8)">RN2</text>
<text x="126.8" y="176.8" transform="rotate(-90 126.8 176.8)">10k</text>
<text x="133.6" y="176.8" transform="rotate(-90 133.6 176.8)">RN1</text>
<text x="159.8" y="176.8" transform="rotate(-90 159.8 176.8)">10k</text>
<text x="43.8" y="185.8" transform="rotate(-90 43.8 185.8)">P0.0</text>
<text x="46.6" y="185.8" transform="rotate(-90 46.6 185.8)">P0.1</text>
<text x="49.2" y="185.8" transform="rotate(-90 49.2 185.8)">P0.2</text>
<text x="51.7" y="185.8" transform="rotate(-90 51.7 185.8)">P0.3</text>
<text x="54.3" y="185.8" transform="rotate(-90 54.3 185.8)">P0.4</text>
<text x="56.8" y="185.8" transform="rotate(-90 56.8 185.8)">P0.5</text>
<text x="59.3" y="185.8" transform="rotate(-90 59.3 185.8)">P0.6</text>
<text x="61.9" y="185.8" transform="rotate(-90 61.9 185.8)">P0.7</text>
<text x="74.1" y="185.4" transform="rotate(-90 74.1 185.4)">P2.7</text>
<text x="76.6" y="185.4" transform="rotate(-90 76.6 185.4)">P2.6</text>
<text x="79.2" y="185.4" transform="rotate(-90 79.2 185.4)">P2.5</text>
<text x="81.7" y="185.4" transform="rotate(-90 81.7 185.4)">P2.4</text>
<text x="84.2" y="185.4" transform="rotate(-90 84.2 185.4)">P2.3</text>
<text x="86.8" y="185.4" transform="rotate(-90 86.8 185.4)">P2.2</text>
<text x="89.3" y="185.4" transform="rotate(-90 89.3 185.4)">P2.1</text>
<text x="91.9" y="185.4" transform="rotate(-90 91.9 185.4)">P2.0</text>
<text x="104.7" y="185.4" transform="rotate(-90 104.7 185.4)">P3.0</text>
<text x="107.3" y="185.4" transform="rotate(-90 107.3 185.4)">P3.1</text>
<text x="109.8" y="185.4" transform="rotate(-90 109.8 185.4)">P3.2</text>
<text x="112.4" y="185.4" transform="rotate(-90 112.4 185.4)">P3.3</text>
<text x="114.9" y="185.4" transform="rotate(-90 114.9 185.4)">P3.4</text>
<text x="117.4" y="185.4" transform="rotate(-90 117.4 185.4)">P3.5</text>
<text x="120" y="185.4" transform="rotate(-90 120 185.4)">P3.6</text>
<text x="122.5" y="185.4" transform="rotate(-90 122.5 185.4)">P3.7</text>
</g>
<g font-size="2.8" fill="#800000">
<text x="182.6" y="195.4">08/03/2016</text>
<text x="195.9" y="195.4">18:48:22</text>
</g>
<g font-size="2.6" fill="#808080">
<text x="142.5" y="93.2">RESET</text>
<text x="155.7" y="133.3">RESET</text>
<text x="137.6" y="185.1" transform="rotate(-90 137.6 185.1)">P1.0</text>
<text x="140.2" y="185.1" transform="rotate(-90 140.2 185.1)">P1.1</text>
<text x="142.7" y="185.1" transform="rotate(-90 142.7 185.1)">P1.2</text>
<text x="145.3" y="185.1" transform="rotate(-90 145.3 185.1)">P1.3</text>
<text x="147.8" y="185.1" transform="rotate(-90 147.8 185.1)">P1.4</text>
<text x="150.3" y="185.1" transform="rotate(-90 150.3 185.1)">P1.5</text>
<text x="152.9" y="185.1" transform="rotate(-90 152.9 185.1)">P1.6</text>
<text x="155.4" y="185.1" transform="rotate(-90 155.4 185.1)">P1.7</text>
</g>
<g font-size="2.4" fill="#808080">
<text x="98.8" y="26.6">1</text>
<text x="104.7" y="27.7">IN</text>
<text x="113.2" y="27.7">OUT</text>
<text x="122.4" y="26.6">3</text>
<text x="246.1" y="26.7" transform="rotate(-90 246.1 26.7)">1</text>
<text x="248.6" y="26.7" transform="rotate(-90 248.6 26.7)">2</text>
<text x="255.7" y="26.3">1</text>
<text x="255.7" y="28.8">2</text>
<text x="262.7" y="26.3">3</text>
<text x="262.7" y="28.8">4</text>
<text x="112" y="31" transform="rotate(-90 112 31)">GND</text>
<text x="110.9" y="36.8" transform="rotate(-90 110.9 36.8)">2</text>
<text x="164.2" y="45.7" transform="rotate(-90 164.2 45.7)">1</text>
<text x="166.7" y="45.7" transform="rotate(-90 166.7 45.7)">2</text>
<text x="169.3" y="45.7" transform="rotate(-90 169.3 45.7)">3</text>
<text x="171.8" y="45.7" transform="rotate(-90 171.8 45.7)">4</text>
<text x="174.4" y="45.7" transform="rotate(-90 174.4 45.7)">5</text>
<text x="186.1" y="45.7" transform="rotate(-90 186.1 45.7)">5</text>
<text x="188.6" y="45.7" transform="rotate(-90 188.6 45.7)">4</text>
<text x="191.2" y="45.7" transform="rotate(-90 191.2 45.7)">3</text>
<text x="193.7" y="45.7" transform="rotate(-90 193.7 45.7)">2</text>
<text x="196.3" y="45.7" transform="rotate(-90 196.3 45.7)">1</text>
<text x="208.3" y="45.7" transform="rotate(-90 208.3 45.7)">5</text>
<text x="210.9" y="45.7" transform="rotate(-90 210.9 45.7)">4</text>
<text x="213.4" y="45.7" transform="rotate(-90 213.4 45.7)">3</text>
<text x="215.9" y="45.7" transform="rotate(-90 215.9 45.7)">2</text>
<text x="218.5" y="45.7" transform="rotate(-90 218.5 45.7)">1</text>
<text x="239.4" y="49.8" transform="rotate(-90 239.4 49.8)">1</text>
<text x="242" y="49.8" transform="rotate(-90 242 49.8)">2</text>
<text x="36.3" y="66.5" transform="rotate(-90 36.3 66.5)">6</text>
<text x="38.8" y="66.5" transform="rotate(-90 38.8 66.5)">7</text>
<text x="41.3" y="66.5" transform="rotate(-90 41.3 66.5)">8</text>
<text x="43.9" y="66.5" transform="rotate(-90 43.9 66.5)">9</text>
<text x="253.4" y="71.7">1</text>
<text x="33.7" y="77.5" transform="rotate(-90 33.7 77.5)">1</text>
<text x="36.3" y="77.5" transform="rotate(-90 36.3 77.5)">2</text>
<text x="38.8" y="77.5" transform="rotate(-90 38.8 77.5)">3</text>
<text x="41.3" y="77.5" transform="rotate(-90 41.3 77.5)">4</text>
<text x="43.9" y="77.5" transform="rotate(-90 43.9 77.5)">5</text>
<text x="199.3" y="77.4">19</text>
<text x="239.2" y="77.4">39</text>
<text x="253.4" y="74.2">2</text>
<text x="253.4" y="76.8">3</text>
<text x="128" y="82.5" transform="rotate(-90 128 82.5)">3</text>
<text x="130.5" y="82.5" transform="rotate(-90 130.5 82.5)">4</text>
<text x="204.3" y="78.5">XTAL1</text>
<text x="226.8" y="83.6">P0.2//AD2</text>
<text x="227.4" y="81">P0.1/AD1</text>
<text x="227.4" y="78.5">P0.0/AD0</text>
<text x="239.2" y="82.5">37</text>
<text x="239.2" y="79.9">38</text>
<text x="253.4" y="79.3">4</text>
<text x="253.4" y="81.8">5</text>
<text x="49.2" y="89.8">11</text>
<text x="76.4" y="89.8">14</text>
<text x="128" y="89.4" transform="rotate(-90 128 89.4)">1</text>
<text x="130.5" y="89.4" transform="rotate(-90 130.5 89.4)">2</text>
<text x="199.3" y="86.3">18</text>
<text x="204.3" y="87.4">XTAL2</text>
<text x="226.8" y="86.1">P0.3//AD3</text>
<text x="227.4" y="88.7">P0.4/AD4</text>
<text x="239.2" y="87.5">35</text>
<text x="239.2" y="85">36</text>
<text x="253.4" y="84.4">6</text>
<text x="253.4" y="86.9">7</text>
<text x="253.4" y="89.5">8</text>
<text x="49" y="92.3">12</text>
<text x="49" y="94.9">10</text>
<text x="56.1" y="90.9">T1IN</text>
<text x="56.1" y="93.4">R1OUT</text>
<text x="56.1" y="96">T2IN</text>
<text x="64.7" y="96">T2OUT</text>
<text x="64.7" y="90.9">T1OUT</text>
<text x="66.9" y="93.4">R1IN</text>
<text x="76.4" y="92.3">13</text>
<text x="76.4" y="94.9">7</text>
<text x="200.5" y="93.9">9</text>
<text x="204.3" y="95">RST</text>
<text x="227.4" y="93.7">P0.6/AD6</text>
<text x="227.4" y="91.2">P0.5/AD5</text>
<text x="239.2" y="95.2">32</text>
<text x="239.2" y="92.6">33</text>
<text x="239.2" y="90.1">34</text>
<text x="50.2" y="97.4">9</text>
<text x="56.1" y="98.5">R2OUT</text>
<text x="66.9" y="98.5">R2IN</text>
<text x="76.4" y="97.4">8</text>
<text x="180.2" y="100.9">1</text>
<text x="180.2" y="98.3">2</text>
<text x="199.3" y="98.3">29</text>
<text x="199.3" y="100.9">30</text>
<text x="204.3" y="99.5">PSEN</text>
<text x="204.3" y="102">ALE</text>
<text x="227.4" y="96.3">P0.7/AD7</text>
<text x="227.7" y="101.4">P2.0/A15</text>
<text x="239.2" y="100.2">21</text>
<text x="253.4" y="100.2">1</text>
<text x="49" y="102.5">16</text>
<text x="49" y="105">15</text>
<text x="56.1" y="103.6">VCC</text>
<text x="56.1" y="106.1">GND</text>
<text x="67.7" y="104.9">VS+</text>
<text x="68.2" y="107.4">VS-</text>
<text x="76.4" y="103.7">2</text>
<text x="76.4" y="106.3">6</text>
<text x="199.3" y="103.4">31</text>
<text x="204.3" y="104.5">EA</text>
<text x="227.7" y="106.4">P2.2/A13</text>
<text x="227.7" y="103.9">P2.1/A14</text>
<text x="239.2" y="107.9">24</text>
<text x="239.2" y="105.3">23</text>
<text x="239.2" y="102.8">22</text>
<text x="253.4" y="102.8">2</text>
<text x="253.4" y="105.3">3</text>
<text x="253.4" y="107.9">4</text>
<text x="50.2" y="111.4">1</text>
<text x="56.1" y="112.5">C1+</text>
<text x="67.8" y="112.5">C2+</text>
<text x="76.4" y="111.4">4</text>
<text x="199.3" y="111.7">40</text>
<text x="204.3" y="112.8">VCC</text>
<text x="227.7" y="109">P2.3/A12</text>
<text x="227.9" y="111.5">P2.4/A11</text>
<text x="239.2" y="112.9">26</text>
<text x="239.2" y="110.4">25</text>
<text x="253.4" y="110.4">5</text>
<text x="253.4" y="112.9">6</text>
<text x="168.3" y="119.4" transform="rotate(-90 168.3 119.4)">8</text>
<text x="170.9" y="119.4" transform="rotate(-90 170.9 119.4)">7</text>
<text x="173.4" y="119.4" transform="rotate(-90 173.4 119.4)">6</text>
<text x="175.9" y="119.4" transform="rotate(-90 175.9 119.4)">5</text>
<text x="178.5" y="119.4" transform="rotate(-90 178.5 119.4)">4</text>
<text x="181" y="119.4" transform="rotate(-90 181 119.4)">3</text>
<text x="183.6" y="119.4" transform="rotate(-90 183.6 119.4)">2</text>
<text x="186.1" y="119.4" transform="rotate(-90 186.1 119.4)">1</text>
<text x="199.3" y="114.9">20</text>
<text x="204.3" y="116">GND</text>
<text x="227.7" y="114.1">P2.5/A10</text>
<text x="228.9" y="119.1">P2.7/A8</text>
<text x="228.9" y="116.6">P2.6/A9</text>
<text x="239.2" y="118">28</text>
<text x="239.2" y="115.5">27</text>
<text x="253.4" y="115.5">7</text>
<text x="253.4" y="118">8</text>
<text x="50.2" y="120.2">3</text>
<text x="56.1" y="121.4">C1-</text>
<text x="68.3" y="121.4">C2-</text>
<text x="76.4" y="120.2">5</text>
<text x="200.5" y="123.1">1</text>
<text x="200.5" y="125.6">2</text>
<text x="204.3" y="124.2">P1.0/T2</text>
<text x="227" y="124.2">P3.0/RXD</text>
<text x="239.2" y="125.6">11</text>
<text x="239.2" y="123.1">10</text>
<text x="59.4" y="131.7">2</text>
<text x="59.4" y="129.1">4</text>
<text x="69.1" y="131.7">1</text>
<text x="69.1" y="129.1">3</text>
<text x="152.3" y="130.7">6</text>
<text x="200.5" y="128.2">3</text>
<text x="200.5" y="130.7">4</text>
<text x="204.3" y="126.8">P1.1/T2_EX</text>
<text x="204.3" y="129.3">P1.2</text>
<text x="204.3" y="131.8">P1.3</text>
<text x="226.9" y="131.8">P3.3/INT1</text>
<text x="226.9" y="129.3">P3.2/INT0</text>
<text x="227.3" y="126.8">P3.1/TXD</text>
<text x="239.2" y="130.7">13</text>
<text x="239.2" y="128.2">12</text>
<text x="253.4" y="128.8">1</text>
<text x="253.4" y="131.4">2</text>
<text x="152.3" y="135.8">4</text>
<text x="152.3" y="133.3">5</text>
<text x="200.5" y="133.3">5</text>
<text x="200.5" y="135.8">6</text>
<text x="204.3" y="134.4">P1.4</text>
<text x="204.3" y="136.9">P1.5/MOSI</text>
<text x="229" y="136.9">P3.5/T1</text>
<text x="229" y="134.4">P3.4/T0</text>
<text x="239.2" y="135.8">15</text>
<text x="239.2" y="133.3">14</text>
<text x="253.4" y="133.9">3</text>
<text x="253.4" y="136.4">4</text>
<text x="152.3" y="143.4">1</text>
<text x="152.3" y="140.9">2</text>
<text x="152.3" y="138.3">3</text>
<text x="200.5" y="138.3">7</text>
<text x="200.5" y="140.9">8</text>
<text x="204.3" y="139.5">P1.6/MISO</text>
<text x="204.3" y="142">P1.7/SCK</text>
<text x="227.8" y="139.5">P3.6/WR</text>
<text x="228.4" y="142">P3.7/RD</text>
<text x="239.2" y="140.9">17</text>
<text x="239.2" y="138.3">16</text>
<text x="253.4" y="139">5</text>
<text x="253.4" y="141.5">6</text>
<text x="253.4" y="144.1">7</text>
<text x="253.4" y="146.6">8</text>
</g>
<text font-size="2.2" fill="#800000" x="260.4" y="188.5">STL010V2.2</text>
<g font-size="2" fill="#808080">
<text x="247.7" y="71.7">P0.0</text>
<text x="247.7" y="74.3">P0.1</text>
<text x="247.7" y="76.8">P0.2</text>
<text x="247.7" y="79.3">P0.3</text>
<text x="247.7" y="81.9">P0.4</text>
<text x="247.7" y="84.4">P0.5</text>
<text x="247.7" y="87">P0.6</text>
<text x="247.7" y="89.5">P0.7</text>
<text x="43.8" y="95.8">TXD</text>
<text x="43.6" y="98.4">RXD</text>
<text x="184.2" y="100.9">ALE</text>
<text x="184.2" y="98.4">PSEN</text>
<text x="247.7" y="100">P2.0</text>
<text x="247.7" y="102.5">P2.1</text>
<text x="247.7" y="105">P2.2</text>
<text x="247.7" y="107.6">P2.3</text>
<text x="247.7" y="110.1">P2.4</text>
<text x="247.7" y="112.7">P2.5</text>
<text x="247.7" y="115.2">P2.6</text>
<text x="247.7" y="117.7">P2.7</text>
<text x="194.4" y="123.1">P1.0</text>
<text x="194.4" y="125.7">P1.1</text>
<text x="45.1" y="130.1">P3.0(RXD)</text>
<text x="74.4" y="130.1">RXD</text>
<text x="194.4" y="128.2">P1.2</text>
<text x="194.4" y="130.8">P1.3</text>
<text x="247.7" y="128.9">P3.0</text>
<text x="247.7" y="131.4">P3.1</text>
<text x="45.3" y="132.7">P3.1(TXD)</text>
<text x="74.4" y="132.7">TXD</text>
<text x="194.4" y="135.8">MOSI</text>
<text x="194.4" y="133.3">P1.4</text>
<text x="247.7" y="133.9">P3.2</text>
<text x="247.7" y="136.5">P3.3</text>
<text x="194.4" y="140.9">SCK</text>
<text x="194.4" y="138.4">MISO</text>
<text x="247.7" y="139">P3.4</text>
<text x="247.7" y="141.6">P3.5</text>
<text x="247.7" y="144.1">P3.6</text>
<text x="247.7" y="146.6">P3.7</text>
</g>
<g font-size="1.3" fill="#808080">
<text x="196" y="77.4">XTAL1</text>
<text x="196" y="86.3">XTAL2</text>
</g>
</svg>
